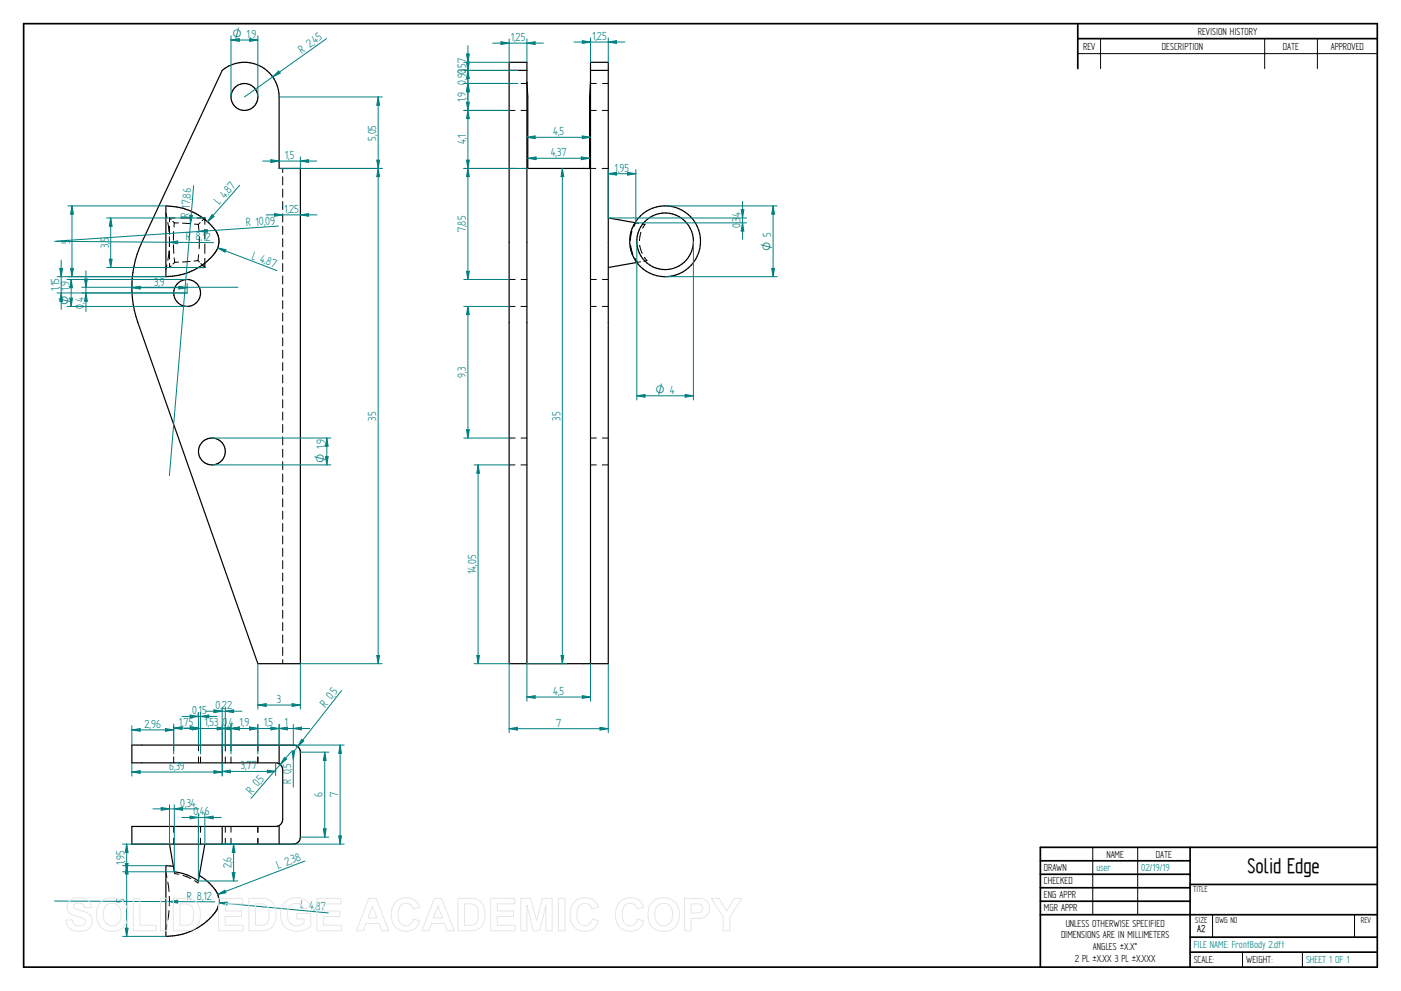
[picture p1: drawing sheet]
<svg xmlns="http://www.w3.org/2000/svg" width="594mm" height="420mm" viewBox="0 0 594 420" stroke-linecap="round" stroke-linejoin="round" font-family="sans-serif">
<g fill="none" stroke="#000" stroke-width=".72">
<path d="M10 10h574v400h-574zM457 10v19.1M457 16.4h127M504.6 359.2v50.8M584 359.2h-142.9v50.8M441.1 365h63.5M441.1 370.7h63.5M441.1 376.4h63.5M504.6 375h79.4M441.1 382.1h63.5M441.1 387.8h142.9M504.6 397.3h79.4"/>
<path d="M504.6 403.7h79.4"/>
</g>
<g fill="none" stroke="#000" stroke-width=".42">
<path d="M466.7 16.4v12.7M536.3 16.4v12.7M558.6 16.4v12.7M215.9 35.4h2.5M221 35.4h2.4M250.4 35.4h2.5M255.4 35.4h2.5M457 22.7h127M215.9 46.8h2.5M220.9 46.8h2.5M250.4 46.8h2.5M255.4 46.8h2.5"/>
<path d="M119.9 71.4v1.8M119.9 74.9v3.5M215.9 71.4h2.7M221.2 71.4h2.6M250 71.4h2.6M255.3 71.4h2.6M70.4 90.3l.4 2M71.2 94.3l.5 4M71.9 92.4h2.3M71.9 92.4v1.7M71.9 95.9v3.5M71.9 92.4l.7 .7"/>
<path d="M73.3 93.8l.6 .7M73.6 98.2l-.1 3.7M73.9 94.5l-.1 1.8M73.9 94.5h1.7M76.6 92.4h4.7M77.4 94.6l3.3 .2M82.5 95l1.6 .2M83.6 92.4h2.4M84.1 95.2l.3 2.5M84.9 94.4l-.8 .8M86.5 92.8l-.8 .8M86.9 93.1v2"/>
<path d="M86.9 97.2v4.1M119.9 80.2v3.5M119.9 85.4v3.5M119.9 90.7v3.4M119.9 95.9v3.5M268 98.1l-.7 3.8M269.3 94.4h.1M269.5 94.4l.1 .1M269.6 94.5l-.9 1.7M269.6 94.5l1.3 .2M271.8 98.5l-.6 3.6M272.2 95l1.3 .2-1 1.5"/>
<path d="M70.8 112.4l-.4 1.9M71.7 106.4l-.5 4M71.8 100.3v4M71.9 113.4h2M71.9 101.2v3.4M71.9 106.4v3.5M71.9 111.7v1.7M72.6 112.7l-.7 .7M73.5 103.8l.2 3.6M73.9 109.3l.2 1.9M74.1 111.2l-.7 .7M75.7 111.1l-1.6 .1"/>
<path d="M75.9 113.4h4.1M80.6 110.8l-3.2 .3M82.1 113.4h2M83.9 110.5l.6 .6M83.9 110.5l-1.6 .2M84.2 108l-.3 2.5M84.5 100.3l-.1 5.1M85.2 111.7l.6 .7M86.9 103.4v4M86.9 109.5v2M119.9 101.2v3.4M119.9 106.4v3.5"/>
<path d="M119.9 111.7v3.4M119.9 117v3.4M215.9 118.5h2.5M221 118.5h2.4M250.4 118.5h2.5M255.4 118.5h2.5M267.4 104l1 3.7M269.3 109.6l1.1 1.6M270.1 111.3h-.1M270.3 111.2h.1M271.3 104l1 3.4M271.6 111l-1.2 .2"/>
<path d="M273.3 109.1l1.1 1.4-1.4 .2M119.9 122.2v3.4M119.9 127.5v3.4M119.9 132.7v3.4M119.9 138v3.4M215.9 129.9h2.5M220.9 129.9h2.5M250.4 129.9h2.5M255.4 129.9h2.5M119.9 143.2v3.4M119.9 148.5v3.4M119.9 153.7v3.4"/>
<path d="M119.9 159v3.4M119.9 164.2v3.4M119.9 169.5v3.4M119.9 174.7v3.4M119.9 180v3.4M119.9 185.2v3.4M119.9 190.5v3.4M119.9 195.7v3.4M215.9 197.1h2.5M215.9 185.7h2.5M220.9 197.1h2.5M221 185.7h2.4"/>
<path d="M250.4 197.1h2.5M250.4 185.7h2.5M255.4 197.1h2.5M255.4 185.7h2.5M119.9 201v3.4M119.9 206.2v3.4M119.9 211.5v3.4M119.9 216.7v3.4M119.9 222v3.4M119.9 227.2v3.4M119.9 232.5v3.4M119.9 237.7v3.4"/>
<path d="M119.9 243v3.4M119.9 248.2v3.4M119.9 253.4v3.5M119.9 258.7v3.4M119.9 263.9v3.5M119.9 269.2v3.5M119.9 274.4v3.5M119.9 279.7v1.7M73.7 315.9v2.4M84.2 315.9v2.4M85 315.9v2.5M95.5 315.9v2.5"/>
<path d="M98 315.9v2.4M109.3 315.9v2.5M73.7 320.9v2.5M84.2 320.9v2.5M85 320.9v2.5M95.5 320.9v2.5M98 320.9v2.5M109.3 320.9v2.5M73.7 350.4v2.4M73.7 355.4v2.5M84.2 350.4v2.4M84.2 355.4v2.5"/>
<path d="M85 350.4v2.5M85 355.4v2.5M95.5 350.4v2.5M95.5 355.4v2.5M98 350.4v2.4M98 355.4v2.5M109.3 350.4v2.5M109.3 355.4v2.5M463.4 359.2v28.6M482.4 359.2v28.6M70.4 370l.4 2M71.2 374l.5 4"/>
<path d="M73.9 369.6v.2M74 370.1l.1 .3 1.7 .3M77.6 371.2l3.3 1.3M82.5 373.4l1.4 1 .1-.3M84.1 373.5v.3M70.8 392.1l-.4 1.9M71.7 386.1l-.5 4M71.8 380v4M514.2 387.9v9.4M574.4 387.9v9.4M526.9 403.7v6.3M552.3 403.7v6.3"/>
</g>
<g fill="none" stroke="#000" stroke-width=".51">
<path d="M94.2 29.8a14.7 14.7 0 0 1 15.7-2 14.7 14.7 0 0 1 8.5 13.3v30.3h9v210h-18.1l-50.8-144.7a45 45 0 0 1 1.6-34zM215.9 29.8h7.5M223.4 34.7l.4 6.4v30.3h26.2v-30.3l.4-6.4M250.4 29.8h7.5M70.4 87.3a25.8 25.8 0 0 1 21.8 11.8 8.9 8.9 0 0 1-3.1 10.5 26.7 26.7 0 0 1-18.7 7.7zM86 92.4h.9M86.9 92.4v.7M86.9 92.4l-.4 .4M257.9 92.4l11.4 2M84.1 113.4h2.8M85.8 112.4l1.1 1M86.9 111.5v1.9"/>
<path d="M270 111.3l-12.1 2.1M223.4 281.4v-255h-7.5v255h42v-255h-7.5v255M94.2 315.9v7.5M118.4 315.9v7.9M118.4 323.8l-1.5-.4h-61v-7.5h68.5l1.2 .3 1.1 .8 .7 1.9v36l-.7 1.9-1.1 .8-1.2 .3h-68.5v-7.5h61l1.5-.4M118.4 323.8a3.1 3.1 0 0 1 1.5 2.6v21a3.1 3.1 0 0 1-1.5 2.6M71.9 357.9l2 11.7 5.3 1.3 4.9 2.6 2.8-15.6M94.2 350.4v7.5M118.4 350v7.9M73.5 367.3l-3.1-.3v30a25.4 25.4 0 0 0 21.8-11.9 8.8 8.8 0 0 0-3-10.2l-4.7-3.8"/>
<circle cx="103.6" cy="41.1" r="5.7"/>
<circle cx="282" cy="102.3" r="12"/>
<circle cx="282" cy="102.3" r="15"/>
<circle cx="79.3" cy="124.2" r="5.7"/>
<circle cx="89.8" cy="191.4" r="5.7"/>
</g>
<path d="M127.4 71.4h34.7M160.4 71.4l.5 3.5h-1.1zM127.4 281.4h34.7" fill="none" stroke="#008080" stroke-width=".42"/>
<path d="M160.4 71.4l.5 3.5h-1.1z" fill="#008080"/>
<path d="M159.8 277.9h1.1l-.5 3.5z" fill="none" stroke="#008080" stroke-width=".42"/>
<path d="M159.8 277.9h1.1l-.5 3.5z" fill="#008080"/>
<path d="M160.4 71.4v210M144.9 292.8l-20.5 26.1M127.9 313.4l.9 .8-2.6 2.3z" fill="none" stroke="#008080" stroke-width=".42"/>
<path d="M127.9 313.4l.9 .8-2.6 2.3z" fill="#008080"/>
<path d="M109.3 281.4v19.3M123.9 298.3l3.5 .6-3.5 .6zM127.4 281.4v19.3" fill="none" stroke="#008080" stroke-width=".42"/>
<path d="M123.9 298.3l3.5 .6-3.5 .6z" fill="#008080"/>
<path d="M109.3 298.9l3.6-.6v1.2z" fill="none" stroke="#008080" stroke-width=".42"/>
<path d="M109.3 298.9l3.6-.6v1.2z" fill="#008080"/>
<path d="M109.3 298.9h18.1M118.4 307.1v8.8M124.4 307.1v8.8M124.4 308.9l3.4-.6v1.2z" fill="none" stroke="#008080" stroke-width=".42"/>
<path d="M124.4 308.9l3.4-.6v1.2z" fill="#008080"/>
<path d="M114.8 308.3l3.6 .6-3.6 .6z" fill="none" stroke="#008080" stroke-width=".42"/>
<path d="M114.8 308.3l3.6 .6-3.6 .6z" fill="#008080"/>
<path d="M109.3 307.1v12.6M111.4 308.9h20M118.4 307.1v8.8M118.4 308.9l3.5-.6v1.2z" fill="none" stroke="#008080" stroke-width=".42"/>
<path d="M118.4 308.9l3.5-.6v1.2z" fill="#008080"/>
<path d="M105.9 308.3l3.4 .6-3.4 .6z" fill="none" stroke="#008080" stroke-width=".42"/>
<path d="M105.9 308.3l3.4 .6-3.4 .6z" fill="#008080"/>
<path d="M98 307.1v12.6M102.4 308.9h22.9M105.9 308.3l3.4 .6-3.4 .6zM109.3 307.1v8.8" fill="none" stroke="#008080" stroke-width=".42"/>
<path d="M105.9 308.3l3.4 .6-3.4 .6z" fill="#008080"/>
<path d="M98 308.9l3.5-.6v1.2z" fill="none" stroke="#008080" stroke-width=".42"/>
<path d="M98 308.9l3.5-.6v1.2z" fill="#008080"/>
<path d="M95.5 307.1v8.8M98 308.9h11.3M98 307.1v8.8M98 308.9l3.5-.6v1.2z" fill="none" stroke="#008080" stroke-width=".42"/>
<path d="M98 308.9l3.5-.6v1.2z" fill="#008080"/>
<path d="M92.1 308.3l3.4 .6-3.4 .6z" fill="none" stroke="#008080" stroke-width=".42"/>
<path d="M92.1 308.3l3.4 .6-3.4 .6z" fill="#008080"/>
<path d="M94.2 299.8v19.9M95.5 299.8v16.1M88.6 308.9h16.3M95.5 301.5l3.6-.6v1.2z" fill="none" stroke="#008080" stroke-width=".42"/>
<path d="M95.5 301.5l3.6-.6v1.2z" fill="#008080"/>
<path d="M90.7 300.9l3.5 .6-3.5 .6z" fill="none" stroke="#008080" stroke-width=".42"/>
<path d="M90.7 300.9l3.5 .6-3.5 .6z" fill="#008080"/>
<path d="M85 307.1v12.6M87.2 301.5h15.4M94.2 307.1v8.8M94.2 308.9l3.5-.6v1.2z" fill="none" stroke="#008080" stroke-width=".42"/>
<path d="M94.2 308.9l3.5-.6v1.2z" fill="#008080"/>
<path d="M81.6 308.3l3.4 .6-3.4 .6z" fill="none" stroke="#008080" stroke-width=".42"/>
<path d="M81.6 308.3l3.4 .6-3.4 .6z" fill="#008080"/>
<path d="M78.1 308.9h23.1M84.2 302v13.9M85 302v13.9M85 303.7l3.6-.6v1.2z" fill="none" stroke="#008080" stroke-width=".42"/>
<path d="M85 303.7l3.6-.6v1.2z" fill="#008080"/>
<path d="M80.6 303.1l3.6 .6-3.6 .6z" fill="none" stroke="#008080" stroke-width=".42"/>
<path d="M80.6 303.1l3.6 .6-3.6 .6z" fill="#008080"/>
<path d="M73.7 307v12.7M77.2 303.7h14.9M80.6 308.1l3.6 .6-3.6 .6zM84.2 307v8.9" fill="none" stroke="#008080" stroke-width=".42"/>
<path d="M80.6 308.1l3.6 .6-3.6 .6z" fill="#008080"/>
<path d="M73.7 308.7l3.5-.6v1.2z" fill="none" stroke="#008080" stroke-width=".42"/>
<path d="M73.7 308.7l3.5-.6v1.2z" fill="#008080"/>
<path d="M55.9 307.7v8.2M70.1 308.9l3.6 .6-3.6 .5zM73.7 308.7h10.5M73.7 307.7v8.2" fill="none" stroke="#008080" stroke-width=".42"/>
<path d="M70.1 308.9l3.6 .6-3.6 .5z" fill="#008080"/>
<path d="M55.9 309.5l3.5-.6v1.1z" fill="none" stroke="#008080" stroke-width=".42"/>
<path d="M55.9 309.5l3.5-.6v1.1z" fill="#008080"/>
<path d="M55.9 309.5h17.8M123.4 318.8l-17 19.7M120.7 321.1l.8 .8-2.7 2.2z" fill="none" stroke="#008080" stroke-width=".42"/>
<path d="M120.7 321.1l.8 .8-2.7 2.2z" fill="#008080"/>
<path d="M94.2 323.4v5.4M94.2 327.1l3.5-.6v1.2zM116.9 323.4v5.4" fill="none" stroke="#008080" stroke-width=".42"/>
<path d="M94.2 327.1l3.5-.6v1.2z" fill="#008080"/>
<path d="M113.4 326.5l3.5 .6-3.5 .6z" fill="none" stroke="#008080" stroke-width=".42"/>
<path d="M113.4 326.5l3.5 .6-3.5 .6z" fill="#008080"/>
<path d="M55.9 323.4v5.7M90.7 326.7l3.5 .6-3.5 .6zM94.2 327.1h22.7M94.2 323.4v5.7" fill="none" stroke="#008080" stroke-width=".42"/>
<path d="M90.7 326.7l3.5 .6-3.5 .6z" fill="#008080"/>
<path d="M55.9 327.3l3.5-.6v1.2z" fill="none" stroke="#008080" stroke-width=".42"/>
<path d="M55.9 327.3l3.5-.6v1.2z" fill="#008080"/>
<path d="M127.4 318.9h12M55.9 327.3h38.3M127.4 354.9h12M137.1 351.4h1.2l-.6 3.5z" fill="none" stroke="#008080" stroke-width=".42"/>
<path d="M137.1 351.4h1.2l-.6 3.5z" fill="#008080"/>
<path d="M137.7 318.9l.6 3.5h-1.2z" fill="none" stroke="#008080" stroke-width=".42"/>
<path d="M137.7 318.9l.6 3.5h-1.2z" fill="#008080"/>
<path d="M94.2 315.9h51.8M137.7 318.9v36M144.2 315.9l.6 3.5h-1.2zM94.2 357.9h51.8" fill="none" stroke="#008080" stroke-width=".42"/>
<path d="M144.2 315.9l.6 3.5h-1.2z" fill="#008080"/>
<path d="M143.6 354.4h1.2l-.6 3.5z" fill="none" stroke="#008080" stroke-width=".42"/>
<path d="M143.6 354.4h1.2l-.6 3.5z" fill="#008080"/>
<path d="M123.8 318.4h1.2l-.6 3.5zM124.4 318.9v14.8M144.2 315.9v42" fill="none" stroke="#008080" stroke-width=".42"/>
<path d="M123.8 318.4h1.2l-.6 3.5z" fill="#008080"/>
<path d="M92.8 382.7l46.4 4.4M92.8 382.7l3.5-.2v1.2z" fill="none" stroke="#008080" stroke-width=".42"/>
<path d="M92.8 382.7l3.5-.2v1.2z" fill="#008080"/>
<path d="M92.3 379.2l3.1-1.8 .4 1.1zM129.3 365l-37 14.2" fill="none" stroke="#008080" stroke-width=".42"/>
<path d="M92.3 379.2l3.1-1.8 .4 1.1z" fill="#008080"/>
<path d="M86.9 357.9h13.9M84.1 373.5h16.7M98.5 370h1.1l-.5 3.5z" fill="none" stroke="#008080" stroke-width=".42"/>
<path d="M98.5 370h1.1l-.5 3.5z" fill="#008080"/>
<path d="M99.1 357.9l.5 3.5h-1.1z" fill="none" stroke="#008080" stroke-width=".42"/>
<path d="M99.1 357.9l.5 3.5h-1.1z" fill="#008080"/>
<path d="M52 357.9h19.9M99.1 357.9v15.6M52 369.6h21.9M53.1 366.1h1.2l-.6 3.5z" fill="none" stroke="#008080" stroke-width=".42"/>
<path d="M53.1 366.1h1.2l-.6 3.5z" fill="#008080"/>
<path d="M53.7 357.9l.6 3.5h-1.2z" fill="none" stroke="#008080" stroke-width=".42"/>
<path d="M53.7 357.9l.6 3.5h-1.2z" fill="#008080"/>
<path d="M53.7 357.9v11.7M23.1 382l68 .4M71.9 382l-.1 2M71.9 382.3l3.4-.6v1.2z" fill="none" stroke="#008080" stroke-width=".42"/>
<path d="M71.9 382.3l3.4-.6v1.2z" fill="#008080"/>
<path d="M52 367h18.4M52 397h18.4M53.1 393.5h1.2l-.6 3.5z" fill="none" stroke="#008080" stroke-width=".42"/>
<path d="M53.1 393.5h1.2l-.6 3.5z" fill="#008080"/>
<path d="M53.7 367l.6 3.5h-1.2z" fill="none" stroke="#008080" stroke-width=".42"/>
<path d="M53.7 367l.6 3.5h-1.2z" fill="#008080"/>
<path d="M71.9 341.2v16.7M73.9 341.2v28.4M73.9 342.9l3.5-.6v1.2zM53.7 367v30" fill="none" stroke="#008080" stroke-width=".42"/>
<path d="M73.9 342.9l3.5-.6v1.2z" fill="#008080"/>
<path d="M68.4 342.3l3.5 .6-3.5 .6z" fill="none" stroke="#008080" stroke-width=".42"/>
<path d="M68.4 342.3l3.5 .6-3.5 .6z" fill="#008080"/>
<path d="M64.8 342.9h19.5M80.6 346l3.5 .6-3.5 .6zM84.1 344.8v28.7M86.9 344.8v13.1" fill="none" stroke="#008080" stroke-width=".42"/>
<path d="M80.6 346l3.5 .6-3.5 .6z" fill="#008080"/>
<path d="M86.9 346.6l3.5-.6v1.2z" fill="none" stroke="#008080" stroke-width=".42"/>
<path d="M86.9 346.6l3.5-.6v1.2z" fill="#008080"/>
<path d="M215.9 281.4v29.3M257.9 281.4v29.3M215.9 308.9l3.5-.5v1.1zM77.1 346.6h16.7" fill="none" stroke="#008080" stroke-width=".42"/>
<path d="M215.9 308.9l3.5-.5v1.1z" fill="#008080"/>
<path d="M254.4 308.4l3.5 .5-3.5 .6z" fill="none" stroke="#008080" stroke-width=".42"/>
<path d="M254.4 308.4l3.5 .5-3.5 .6z" fill="#008080"/>
<path d="M223.4 281.4v15.9M223.4 295.5l3.5-.6v1.2zM250.4 281.4v15.9M215.9 308.9h42" fill="none" stroke="#008080" stroke-width=".42"/>
<path d="M223.4 295.5l3.5-.6v1.2z" fill="#008080"/>
<path d="M246.9 294.9l3.5 .6-3.5 .6z" fill="none" stroke="#008080" stroke-width=".42"/>
<path d="M246.9 294.9l3.5 .6-3.5 .6z" fill="#008080"/>
<path d="M116.4 90.6l3.5 .5-3.5 .6zM223.4 295.5h27" fill="none" stroke="#008080" stroke-width=".42"/>
<path d="M116.4 90.6l3.5 .5-3.5 .6z" fill="#008080"/>
<path d="M127.4 91.1l3.4-.5v1.1z" fill="none" stroke="#008080" stroke-width=".42"/>
<path d="M127.4 91.1l3.4-.5v1.1z" fill="#008080"/>
<path d="M127.4 66.5v4.9M127.4 68.3l3.4-.6v1.2zM112.9 91.1h21.5" fill="none" stroke="#008080" stroke-width=".42"/>
<path d="M127.4 68.3l3.4-.6v1.2z" fill="#008080"/>
<path d="M114.8 67.7l3.6 .6-3.6 .6z" fill="none" stroke="#008080" stroke-width=".42"/>
<path d="M114.8 67.7l3.6 .6-3.6 .6z" fill="#008080"/>
<path d="M118.4 41.1h43.7M111.4 68.3h23M118.4 71.4h43.7M159.8 67.9h1.1l-.5 3.5z" fill="none" stroke="#008080" stroke-width=".42"/>
<path d="M159.8 67.9h1.1l-.5 3.5z" fill="#008080"/>
<path d="M160.4 41.1l.5 3.5h-1.1z" fill="none" stroke="#008080" stroke-width=".42"/>
<path d="M160.4 41.1l.5 3.5h-1.1z" fill="#008080"/>
<path d="M138.5 16.4l-34.8 24.7M115.6 32.6l2.5-2.5 .7 .9zM160.4 41.1v30.3" fill="none" stroke="#008080" stroke-width=".42"/>
<path d="M115.6 32.6l2.5-2.5 .7 .9z" fill="#008080"/>
<path d="M98 15.2v25.9M105.9 16.4l3.4 .6-3.4 .5zM109.3 15.2v25.9" fill="none" stroke="#008080" stroke-width=".42"/>
<path d="M105.9 16.4l3.4 .6-3.4 .5z" fill="#008080"/>
<path d="M98 17l3.5-.6v1.1z" fill="none" stroke="#008080" stroke-width=".42"/>
<path d="M98 17l3.5-.6v1.1z" fill="#008080"/>
<path d="M98 17h11.3M28.4 118.5h51M30.2 118.5l.5 3.5h-1.1zM28.4 129.9h51" fill="none" stroke="#008080" stroke-width=".42"/>
<path d="M30.2 118.5l.5 3.5h-1.1z" fill="#008080"/>
<path d="M29.6 126.4h1.1l-.5 3.5z" fill="none" stroke="#008080" stroke-width=".42"/>
<path d="M29.6 126.4h1.1l-.5 3.5z" fill="#008080"/>
<path d="M28.8 87.3h41.6M28.8 117.3h41.6M29.9 113.8h1.2l-.6 3.5zM30.2 118.5v11.4" fill="none" stroke="#008080" stroke-width=".42"/>
<path d="M29.9 113.8h1.2l-.6 3.5z" fill="#008080"/>
<path d="M30.5 87.3l.6 3.5h-1.2z" fill="none" stroke="#008080" stroke-width=".42"/>
<path d="M30.5 87.3l.6 3.5h-1.2z" fill="#008080"/>
<path d="M30.5 87.3v30M24.2 117.3h46.2M25.4 113.8h1.1l-.6 3.5zM24.2 124.2h55.2" fill="none" stroke="#008080" stroke-width=".42"/>
<path d="M25.4 113.8h1.1l-.6 3.5z" fill="#008080"/>
<path d="M25.9 124.2l.6 3.5h-1.1z" fill="none" stroke="#008080" stroke-width=".42"/>
<path d="M25.9 124.2l.6 3.5h-1.1z" fill="#008080"/>
<path d="M25.9 110.3v20.9M56 119.6v4.1M75.9 121.4l3.5 .6-3.5 .6zM79.4 120.2v4" fill="none" stroke="#008080" stroke-width=".42"/>
<path d="M75.9 121.4l3.5 .6-3.5 .6z" fill="#008080"/>
<path d="M56 122l3.5-.6v1.2z" fill="none" stroke="#008080" stroke-width=".42"/>
<path d="M56 122l3.5-.6v1.2z" fill="#008080"/>
<path d="M35.8 118.3h1.2l-.6 3.5zM34.7 121.8h66.2M34.7 124.2h44.7M56 122h23.4" fill="none" stroke="#008080" stroke-width=".42"/>
<path d="M35.8 118.3h1.2l-.6 3.5z" fill="#008080"/>
<path d="M36.4 124.2l.6 3.5h-1.2z" fill="none" stroke="#008080" stroke-width=".42"/>
<path d="M36.4 124.2l.6 3.5h-1.2z" fill="#008080"/>
<path d="M45.2 92.4h41.7M36.4 114.8v17.3M45.2 113.4h41.7M46.3 109.9h1.2l-.6 3.5z" fill="none" stroke="#008080" stroke-width=".42"/>
<path d="M46.3 109.9h1.2l-.6 3.5z" fill="#008080"/>
<path d="M46.9 92.4l.6 3.5h-1.2z" fill="none" stroke="#008080" stroke-width=".42"/>
<path d="M46.9 92.4l.6 3.5h-1.2z" fill="#008080"/>
<path d="M46.9 92.4v21M84.4 98.1l3.4-.8 .1 1.2zM118.1 95.8l-94.1 6.4" fill="none" stroke="#008080" stroke-width=".42"/>
<path d="M84.4 98.1l3.4-.8 .1 1.2z" fill="#008080"/>
<path d="M82.1 78.7l-10.3 122.9M80.5 91.3l1.1 .1-.8 3.4z" fill="none" stroke="#008080" stroke-width=".42"/>
<path d="M80.5 91.3l1.1 .1-.8 3.4z" fill="#008080"/>
<path d="M23.1 102.3l67.5 .6M71.9 102.7l3.4-.5v1.1z" fill="none" stroke="#008080" stroke-width=".42"/>
<path d="M71.9 102.7l3.4-.5v1.1z" fill="#008080"/>
<path d="M92.3 105.1l25.1 9.6M92.3 105.1l3.5 .7-.4 1.1z" fill="none" stroke="#008080" stroke-width=".42"/>
<path d="M92.3 105.1l3.5 .7-.4 1.1z" fill="#008080"/>
<path d="M101.6 78.6l-13.6 15.4M89.9 91l.9 .8-2.8 2.2z" fill="none" stroke="#008080" stroke-width=".42"/>
<path d="M89.9 91l.9 .8-2.8 2.2z" fill="#008080"/>
<path d="M215.9 16.5v9.9M223.4 16.5v9.9M223.4 18.3l3.5-.6v1.2z" fill="none" stroke="#008080" stroke-width=".42"/>
<path d="M223.4 18.3l3.5-.6v1.2z" fill="#008080"/>
<path d="M212.4 17.7l3.5 .6-3.5 .6z" fill="none" stroke="#008080" stroke-width=".42"/>
<path d="M212.4 17.7l3.5 .6-3.5 .6z" fill="#008080"/>
<path d="M208.9 18.3h21.5M250.4 16.1v10.3M257.9 16.1v10.3M257.9 17.8l3.5-.6v1.2z" fill="none" stroke="#008080" stroke-width=".42"/>
<path d="M257.9 17.8l3.5-.6v1.2z" fill="#008080"/>
<path d="M246.9 17.2l3.5 .6-3.5 .6z" fill="none" stroke="#008080" stroke-width=".42"/>
<path d="M246.9 17.2l3.5 .6-3.5 .6z" fill="#008080"/>
<path d="M243.4 17.8h21.5M270 102.3v67.3M294 102.3v67.3M270 167.8l3.5-.5v1.1z" fill="none" stroke="#008080" stroke-width=".42"/>
<path d="M270 167.8l3.5-.5v1.1z" fill="#008080"/>
<path d="M290.5 167.3l3.5 .5-3.5 .6z" fill="none" stroke="#008080" stroke-width=".42"/>
<path d="M290.5 167.3l3.5 .5-3.5 .6z" fill="#008080"/>
<path d="M282 87.3h47.6M282 117.3h47.6M327.2 113.8h1.2l-.6 3.5zM270 167.8h24" fill="none" stroke="#008080" stroke-width=".42"/>
<path d="M327.2 113.8h1.2l-.6 3.5z" fill="#008080"/>
<path d="M327.8 87.3l.6 3.5h-1.2z" fill="none" stroke="#008080" stroke-width=".42"/>
<path d="M327.8 87.3l.6 3.5h-1.2z" fill="#008080"/>
<path d="M257.9 71.9v20.5M266.1 73.1l3.5 .6-3.5 .6zM269.6 71.9v22.6M327.8 87.3v30" fill="none" stroke="#008080" stroke-width=".42"/>
<path d="M266.1 73.1l3.5 .6-3.5 .6z" fill="#008080"/>
<path d="M257.9 73.7l3.5-.6v1.2z" fill="none" stroke="#008080" stroke-width=".42"/>
<path d="M257.9 73.7l3.5-.6v1.2z" fill="#008080"/>
<path d="M257.9 73.7h11.7M257.9 92.4h58.7M269.6 94.5h47M314.9 94.5l.5 3.5h-1.1z" fill="none" stroke="#008080" stroke-width=".42"/>
<path d="M314.9 94.5l.5 3.5h-1.1z" fill="#008080"/>
<path d="M314.3 88.9h1.1l-.5 3.5z" fill="none" stroke="#008080" stroke-width=".42"/>
<path d="M314.3 88.9h1.1l-.5 3.5z" fill="#008080"/>
<path d="M223.8 67.1l3.5-.6v1.2zM314.9 85.4v16.1" fill="none" stroke="#008080" stroke-width=".42"/>
<path d="M223.8 67.1l3.5-.6v1.2z" fill="#008080"/>
<path d="M246.5 66.5l3.5 .6-3.5 .6z" fill="none" stroke="#008080" stroke-width=".42"/>
<path d="M246.5 66.5l3.5 .6-3.5 .6z" fill="#008080"/>
<path d="M223.4 58.2l3.5-.6v1.2zM223.8 67.1h26.2" fill="none" stroke="#008080" stroke-width=".42"/>
<path d="M223.4 58.2l3.5-.6v1.2z" fill="#008080"/>
<path d="M246.9 57.6l3.5 .6-3.5 .6z" fill="none" stroke="#008080" stroke-width=".42"/>
<path d="M246.9 57.6l3.5 .6-3.5 .6z" fill="#008080"/>
<path d="M223.4 58.2h27M237.9 277.9h1.1l-.5 3.5zM223.4 281.4h16.8" fill="none" stroke="#008080" stroke-width=".42"/>
<path d="M237.9 277.9h1.1l-.5 3.5z" fill="#008080"/>
<path d="M238.5 71.4l.5 3.5h-1.1z" fill="none" stroke="#008080" stroke-width=".42"/>
<path d="M238.5 71.4l.5 3.5h-1.1z" fill="#008080"/>
<path d="M238.5 71.4v210M201 197.1h14.9M202.2 277.9h1.1l-.6 3.5zM201 281.4h14.9" fill="none" stroke="#008080" stroke-width=".42"/>
<path d="M202.2 277.9h1.1l-.6 3.5z" fill="#008080"/>
<path d="M202.7 197.1l.6 3.5h-1.1z" fill="none" stroke="#008080" stroke-width=".42"/>
<path d="M202.7 197.1l.6 3.5h-1.1z" fill="#008080"/>
<path d="M89.9 197.1h50.4M89.9 185.7h50.4M138 193.6h1.1l-.5 3.5zM202.7 197.1v84.3" fill="none" stroke="#008080" stroke-width=".42"/>
<path d="M138 193.6h1.1l-.5 3.5z" fill="#008080"/>
<path d="M138.6 185.7l.5 3.5h-1.1z" fill="none" stroke="#008080" stroke-width=".42"/>
<path d="M138.6 185.7l.5 3.5h-1.1z" fill="#008080"/>
<path d="M196.7 129.9h19.2M198.4 129.9l.6 3.5h-1.2zM138.6 185.7v11.4M196.7 185.7h19.2" fill="none" stroke="#008080" stroke-width=".42"/>
<path d="M198.4 129.9l.6 3.5h-1.2z" fill="#008080"/>
<path d="M197.8 182.2h1.2l-.6 3.5z" fill="none" stroke="#008080" stroke-width=".42"/>
<path d="M197.8 182.2h1.2l-.6 3.5z" fill="#008080"/>
<path d="M196.7 71.4h23.2M196.7 118.5h19.2M197.8 115h1.2l-.6 3.5zM198.4 129.9v55.8" fill="none" stroke="#008080" stroke-width=".42"/>
<path d="M197.8 115h1.2l-.6 3.5z" fill="#008080"/>
<path d="M198.4 71.4l.6 3.5h-1.2z" fill="none" stroke="#008080" stroke-width=".42"/>
<path d="M198.4 71.4l.6 3.5h-1.2z" fill="#008080"/>
<path d="M196.7 46.8h19.2M198.4 46.8l.6 3.5h-1.2zM196.7 71.4h27.1M198.4 71.4v47.1" fill="none" stroke="#008080" stroke-width=".42"/>
<path d="M198.4 46.8l.6 3.5h-1.2z" fill="#008080"/>
<path d="M197.8 67.9h1.2l-.6 3.5z" fill="none" stroke="#008080" stroke-width=".42"/>
<path d="M197.8 67.9h1.2l-.6 3.5z" fill="#008080"/>
<path d="M196.7 35.4h23M196.7 46.8h19.2M197.8 43.3h1.2l-.6 3.5zM198.4 46.8v24.6" fill="none" stroke="#008080" stroke-width=".42"/>
<path d="M197.8 43.3h1.2l-.6 3.5z" fill="#008080"/>
<path d="M198.4 35.4l.6 3.5h-1.2z" fill="none" stroke="#008080" stroke-width=".42"/>
<path d="M198.4 35.4l.6 3.5h-1.2z" fill="#008080"/>
<path d="M196.7 35.4h19.2M196.7 29.8h23M198.4 35.4v11.4M198.4 35.4l.6 3.5h-1.2z" fill="none" stroke="#008080" stroke-width=".42"/>
<path d="M198.4 35.4l.6 3.5h-1.2z" fill="#008080"/>
<path d="M197.8 26.3h1.2l-.6 3.5z" fill="none" stroke="#008080" stroke-width=".42"/>
<path d="M197.8 26.3h1.2l-.6 3.5z" fill="#008080"/>
<path d="M196.7 26.4h19.2M196.7 29.8h23M197.8 22.9h1.2l-.6 3.5zM198.4 22.8v19.6" fill="none" stroke="#008080" stroke-width=".42"/>
<path d="M197.8 22.9h1.2l-.6 3.5z" fill="#008080"/>
<path d="M198.4 29.8l.6 3.5h-1.2z" fill="none" stroke="#008080" stroke-width=".42"/>
<path d="M198.4 29.8l.6 3.5h-1.2z" fill="#008080"/>
<path d="M198.4 19.4v17.4" fill="none" stroke="#008080" stroke-width=".42"/>
<g fill="none" stroke="#e6e6e6" stroke-width=".42">
<path d="M29.6 381.8a6.5 6.5 0 0 1 8.5 .8l.6 2.2-2.8 .1a2.7 2.7 0 0 0-2.1-2 2.7 2.7 0 0 0-2.7 1.1 1.87 1.87 0 0 0 2.2 1.8l1.4 .4a4.4 4.4 0 0 1 4 6.2 6.4 6.4 0 0 1-9.1 1.3l-1.2-1.8-.5-1.7 2.7-.3a2.94 2.94 0 0 0 2.6 2.6 2.94 2.94 0 0 0 3.1-1.9 2.67 2.67 0 0 0-2.9-1.8 4.9 4.9 0 0 1-5-4.3l.4-1.6zM42.8 382.4a6.9 6.9 0 0 1 8.3-.8 6.9 6.9 0 0 1 3 7.7 6.7 6.7 0 0 1-8 5.5 6.7 6.7 0 0 1-5.1-8.3 6.1 6.1 0 0 1 1.8-4.1zM44.8 384.2a3.9 3.9 0 0 1 4.6-.8 3.9 3.9 0 0 1 2 4.3 3.8 3.8 0 0 1-1.9 4.3 3.8 3.8 0 0 1-4.6-.7 6.6 6.6 0 0 1-.1-7.1zM56.5 381h2.8v11.3h6.9v2.3h-9.7zM68.1 380.9h2.8v13.7h-2.8zM73.5 380.9h5a5.9 5.9 0 0 1 6.5 7 5.9 5.9 0 0 1-6.3 6.7h-5.2zM76.3 383.2h1.8a3.4 3.4 0 0 1 4 3.9v1.2a3.2 3.2 0 0 1-3.8 4h-2zM92.7 380.9h10.2v2.3h-7.4v3h6.9v2.4h-6.9v3.7h7.7v2.3h-10.5zM105.5 380.9h5.1a5.9 5.9 0 0 1 6.4 7 5.9 5.9 0 0 1-6.3 6.7h-5.2zM108.3 383.2h1.9a3.4 3.4 0 0 1 4 3.9v1.2a3.2 3.2 0 0 1-3.8 4h-2.1zM120.9 382.4a7.3 7.3 0 0 1 9.7 .1l1 2.2-2.7 .5a3.7 3.7 0 0 0-4.6-2 3.7 3.7 0 0 0-2.5 4.4 4.2 4.2 0 0 0 2.2 4.5 4.2 4.2 0 0 0 5-.8v-1.7h-3.2v-2.3h6v5.4a8.1 8.1 0 0 1-11.8-.8 8.3 8.3 0 0 1 .9-9.5zM134.4 380.9h10.2v2.3h-7.4v3h6.9v2.4h-6.9v3.7h7.6v2.3h-10.4z"/>
<path d="M156.4 380.9h3l5.5 13.7h-3l-1.2-3.1h-5.5l-1.1 3.1h-3zM157.9 384.1l1.9 5.1h-3.7zM167.7 382.5a6 6 0 0 1 10.2 2.1l-2.8 .7a3.2 3.2 0 0 0-3.9-2.2 3.2 3.2 0 0 0-2.4 3.8 4.6 4.6 0 0 0 2.5 5.5 3.2 3.2 0 0 0 4-2.8l2.6 .8a6.1 6.1 0 0 1-7.2 4.3 6.1 6.1 0 0 1-4.8-6.8 7.7 7.7 0 0 1 1.8-5.4zM184.1 380.9h3.1l5.5 13.7h-3l-1.2-3.1h-5.5l-1.1 3.1h-3zM185.7 384.1l1.9 5.1h-3.8zM194.2 380.9h5a5.9 5.9 0 0 1 6.5 7 5.9 5.9 0 0 1-6.3 6.7h-5.2zM197 383.2h1.8a3.4 3.4 0 0 1 4 3.9v1.2a3.2 3.2 0 0 1-3.8 4h-2zM208.1 380.9h10.2v2.3h-7.4v3h6.9v2.4h-6.9v3.7h7.6v2.3h-10.4zM220.8 380.9h4.2l2.5 9.3 2.4-9.3h4.2v13.7h-2.5l-.1-10.8-2.7 10.8h-2.7l-2.7-10.8v10.8h-2.6zM236.8 380.9h2.8v13.7h-2.8zM243.5 382.5a6 6 0 0 1 10.2 2.1l-2.8 .7a3.2 3.2 0 0 0-3.8-2.2 3.2 3.2 0 0 0-2.4 3.8 4.6 4.6 0 0 0 2.4 5.5 3.2 3.2 0 0 0 4-2.8l2.6 .8a6.1 6.1 0 0 1-7.2 4.3 6.1 6.1 0 0 1-4.7-6.8 7.7 7.7 0 0 1 1.7-5.4zM262.7 382.5a6 6 0 0 1 10.2 2.1l-2.7 .7a3.2 3.2 0 0 0-3.9-2.2 3.2 3.2 0 0 0-2.4 3.8 4.6 4.6 0 0 0 2.4 5.5 3.2 3.2 0 0 0 4-2.8l2.7 .8a6.1 6.1 0 0 1-7.2 4.3 6.1 6.1 0 0 1-4.8-6.8 7.7 7.7 0 0 1 1.7-5.4z"/>
<path d="M276.7 382.4a6.9 6.9 0 0 1 8.3-.8 6.9 6.9 0 0 1 3 7.7 6.7 6.7 0 0 1-8.1 5.5 6.7 6.7 0 0 1-5.1-8.3 6.1 6.1 0 0 1 1.9-4.1zM278.7 384.2a3.9 3.9 0 0 1 4.6-.8 3.9 3.9 0 0 1 1.9 4.3 3.8 3.8 0 0 1-1.8 4.3 3.8 3.8 0 0 1-4.7-.7 6.6 6.6 0 0 1 0-7.1zM290.3 380.9h5.2a4.4 4.4 0 0 1 5.4 4.3 4.4 4.4 0 0 1-5.4 4.2h-2.4v5.2h-2.8zM293.1 383.2h1.8a2.1 2.1 0 0 1 2.6 .6 2.1 2.1 0 0 1 0 2.6 3.4 3.4 0 0 1-2.9 .7h-1.5zM301.6 380.9h3.3l3.2 5.4 3.2-5.4h3.2l-5 7.9v5.8h-2.8v-5.8z"/>
</g>
<text font-size="10.1" x="529" y="370.2">Solid Edge</text>
<g font-size="5.6" fill="#008080">
<text x="216.6" y="17.4">1,25</text>
<text x="251.1" y="16.9">1,25</text>
<text x="128" y="22.7" transform="rotate(-35 128 22.7)">R 2,</text>
<text x="133.7" y="18.7" transform="rotate(-35 133.7 18.7)">45</text>
<text x="197.5" y="35.9" transform="rotate(-90 197.5 35.9)">0,930,57</text>
<text x="197.5" y="43.2" transform="rotate(-90 197.5 43.2)">1,9</text>
<text x="159.5" y="59.6" transform="rotate(-90 159.5 59.6)">5,05</text>
<text x="234.6" y="57.4">4,5</text>
<text x="197.5" y="61.2" transform="rotate(-90 197.5 61.2)">4,1</text>
<text x="120.8" y="67.4">1,5</text>
<text x="233.5" y="66.3">4,37</text>
<text x="260.6" y="72.8">1,95</text>
<text x="97.2" y="82.3" transform="rotate(-49 97.2 82.3)">87</text>
<text x="80.8" y="84.2" transform="rotate(-85 80.8 84.2)">86</text>
<text x="93" y="87.1" transform="rotate(-49 93 87.1)">L 4,</text>
<text x="80" y="92.6" transform="rotate(-85 80 92.6)">R 17,</text>
<text x="104.3" y="95.9" transform="rotate(-4 104.3 95.9)">R 10,</text>
<text x="112.6" y="95.4" transform="rotate(-4 112.6 95.4)">09</text>
<text x="120.5" y="90.3">1,25</text>
<text x="78.7" y="101.9">R 8</text>
<text x="85.2" y="101.9">,</text>
<text x="85.8" y="102">12</text>
<text x="197.5" y="98.5" transform="rotate(-90 197.5 98.5)">7,85</text>
<text x="314" y="96.7" transform="rotate(-90 314 96.7)">0,34</text>
<text x="29.6" y="103.3" transform="rotate(-90 29.6 103.3)">5</text>
<text x="46.1" y="105.2" transform="rotate(-90 46.1 105.2)">3,5</text>
<text x="106.5" y="109.6" transform="rotate(21 106.5 109.6)">L 4,</text>
<text x="112.5" y="111.9" transform="rotate(21 112.5 111.9)">87</text>
<text x="25.1" y="123.5" transform="rotate(-90 25.1 123.5)">1,15</text>
<text x="29.3" y="123.3" transform="rotate(-90 29.3 123.3)">1,9</text>
<text x="65.4" y="121.1">3,9</text>
<text x="35.6" y="130.9" transform="rotate(-90 35.6 130.9)">0,4</text>
<text x="197.5" y="160.1" transform="rotate(-90 197.5 160.1)">9,3</text>
<text x="159.5" y="178.3" transform="rotate(-90 159.5 178.3)">35</text>
<text x="237.6" y="178.3" transform="rotate(-90 237.6 178.3)">35</text>
<text x="201.9" y="243.3" transform="rotate(-90 201.9 243.3)">14,05</text>
<text x="117.4" y="298">3</text>
<text x="142.2" y="294.8" transform="rotate(-52 142.2 294.8)">5</text>
<text x="234.6" y="294.6">4,5</text>
<text x="81.5" y="302.9">0,15</text>
<text x="91.4" y="300.7">0,22</text>
<text x="138" y="300.2" transform="rotate(-52 138 300.2)">R 0,</text>
<text x="61.2" y="308.6">2,96</text>
<text x="75.8" y="307.8">1,75</text>
<text x="86.7" y="308">1,53</text>
<text x="94.4" y="308">0,4</text>
<text x="101.6" y="308">1,9</text>
<text x="111.8" y="308">1,5</text>
<text x="120.6" y="308">1</text>
<text x="235.8" y="308.1">7</text>
<text x="71.7" y="326.4">6,39</text>
<text x="102.1" y="326.2">3,77</text>
<text x="111.1" y="331.8" transform="rotate(-49 111.1 331.8)">5</text>
<text x="123.5" y="332.5" transform="rotate(-90 123.5 332.5)">R 0,5</text>
<text x="106.6" y="337" transform="rotate(-49 106.6 337)">R 0,</text>
<text x="136.8" y="338" transform="rotate(-90 136.8 338)">6</text>
<text x="143.3" y="338" transform="rotate(-90 143.3 338)">7</text>
<text x="76.4" y="342.1">0,34</text>
<text x="82" y="345.7">0,46</text>
<text x="52.8" y="366.9" transform="rotate(-90 52.8 366.9)">1,95</text>
<text x="98.2" y="368.2" transform="rotate(-90 98.2 368.2)">2,6</text>
<text x="118" y="368.4" transform="rotate(-21 118 368.4)">L 2,</text>
<text x="124.1" y="366.1" transform="rotate(-21 124.1 366.1)">38</text>
<text x="52.8" y="383" transform="rotate(-90 52.8 383)">5</text>
<text x="79.2" y="381.4">R 8,12</text>
<text x="127.2" y="385.1" transform="rotate(5 127.2 385.1)">L 4,</text>
<text x="133.6" y="385.7" transform="rotate(5 133.6 385.7)">87</text>
</g>
<g font-size="5.4" fill="#008080">
<text x="98.5" y="16.1">O 1,9</text>
<text x="326.9" y="106.3" transform="rotate(-90 326.9 106.3)">O 5</text>
<text x="29.3" y="129.3" transform="rotate(-90 29.3 129.3)">O</text>
<text x="278" y="167">O 4</text>
<text x="137.7" y="196.5" transform="rotate(-90 137.7 196.5)">O 1,9</text>
</g>
<g font-size="4.9">
<text x="507.9" y="14.7">REVISION HISTORY</text>
<text x="459.3" y="21">REV</text>
<text x="492.7" y="21">DESCRIPTION</text>
<text x="544" y="21">DATE</text>
<text x="564.3" y="21">APPROVED</text>
<text x="469.1" y="363.6">NAME</text>
<text x="490.1" y="363.6">DATE</text>
<text x="442.7" y="369.3">DRAWN</text>
<text x="442.7" y="375">CHECKED</text>
<text x="442.7" y="380.7">ENG APPR</text>
<text x="442.7" y="386.4">MGR APPR</text>
<text x="451.9" y="392.9">UNLESS OTHERWISE SPECIFIED</text>
<text x="449.9" y="397.9">DIMENSIONS ARE IN MILLIMETERS</text>
<text x="455.7" y="407.8">2 PL ±X.XX 3 PL ±X.XXX</text>
<text x="463.5" y="402.9">ANGLES ±X.X°</text>
<text x="506.2" y="408.3">SCALE:</text>
<text x="528.4" y="408.3">WEIGHT:</text>
</g>
<g font-size="4.9" fill="#008080">
<text x="464.9" y="369.3">user</text>
<text x="483.9" y="369.3">02/19/19</text>
<text x="506.2" y="402">FILE NAME: FrontBody 2.dft</text>
<text x="553.8" y="408.4">SHEET 1 OF 1</text>
</g>
<text font-size="4.8" x="507.7" y="395.3">A2</text>
<g font-size="4.1">
<text x="505.9" y="378.3">TITLE</text>
<text x="506.9" y="391.1">SIZE</text>
<text x="515.4" y="391.1">DWG NO</text>
<text x="577" y="391.1">REV</text>
</g>
</svg>
